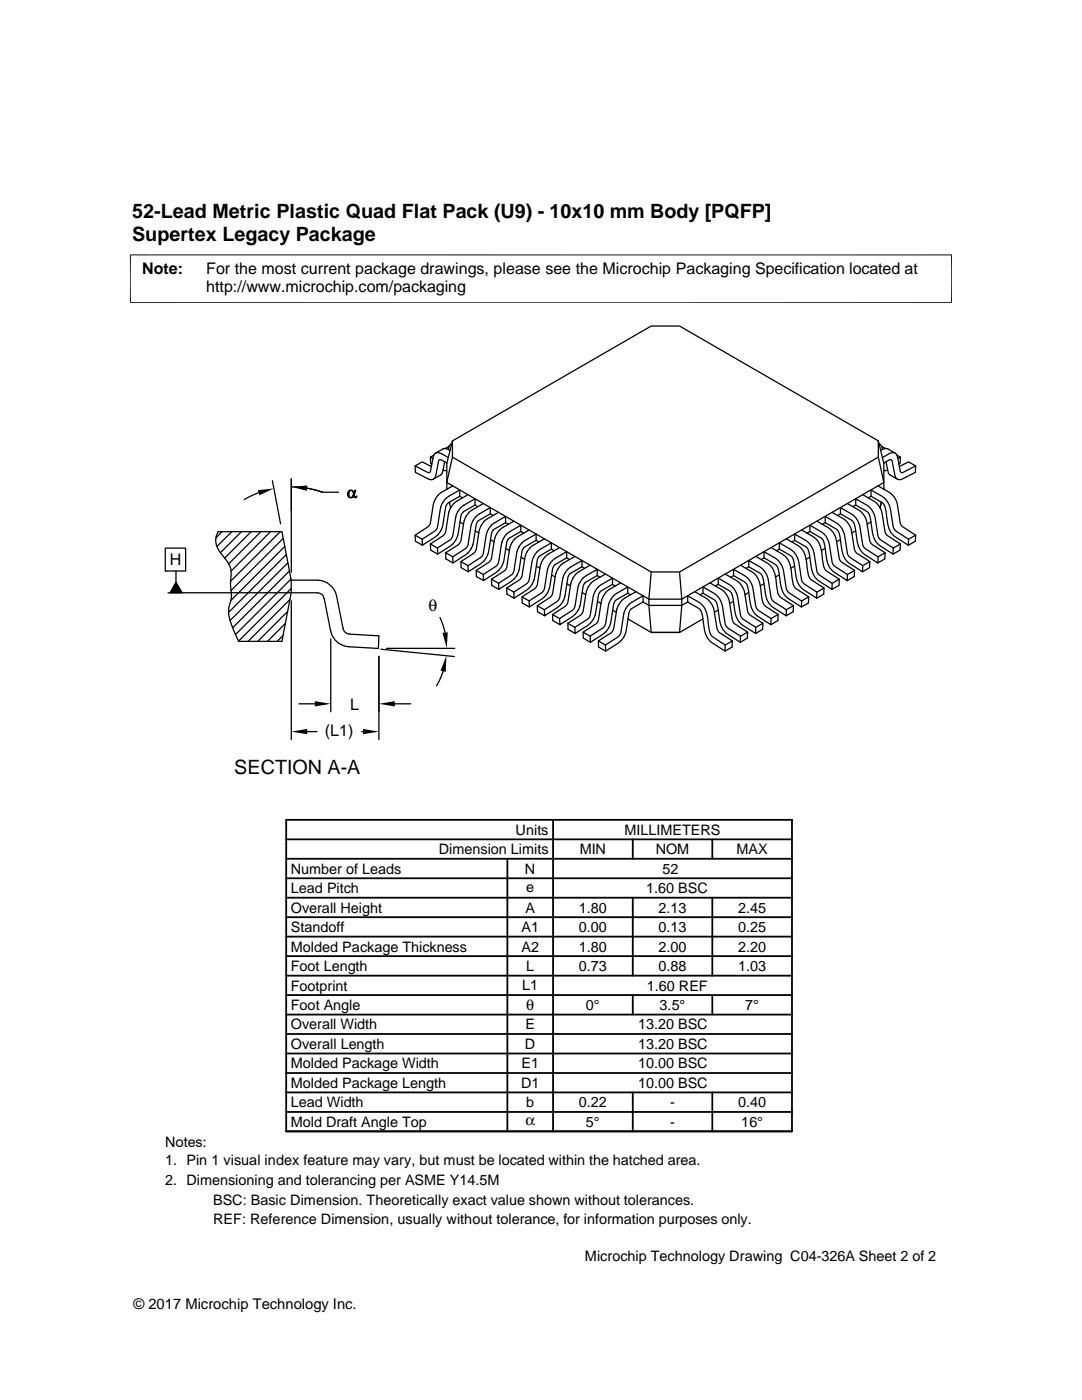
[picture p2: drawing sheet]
<svg xmlns="http://www.w3.org/2000/svg" width="216mm" height="279mm" viewBox="0 0 216 279" stroke-linecap="round" stroke-linejoin="round" font-family="sans-serif">
<g fill="none" stroke="#000" stroke-width=".25">
<path d="M51.6 98.3l-2.9 1.4M54.4 95.9l1.6 8.6M58.1 97.2a18.3 18.3 0 0 1 6.3 1M58.1 95.6v18.6M61.3 97.4l3 .8M64.4 98.2h3.1M82.8 93l1.4-.8 1.9 .9M86.4 91.5l-.5-.3v1.3l.3 .1M86.6 90.8l-.7 .4M86.9 90.4l-.5 .8-.5 2.8-.2 .3h-.4l-2.5-1.3 .1 1.3 2.5 1.2a1.04 1.04 0 0 0 1.1 .1M86.9 90.4a1.21 1.21 0 0 1 1.2 .2l1.4 .7M88.4 93.8l.8 .2"/>
<path d="M88.7 92.2l-.3 1.8-.3 .7-1.6 .9M88.9 99.5l2.8-1.7v1.2l-2.2 1.3-.6 .8-.5 3.7-.5 1.2-.6 .8-.5 .4-2.5 1.6-.1-1.2 2.5-1.6 .4-.4 .8-4.4 .4-.9zM89.2 97.5l.1 .1M89.2 97.5v.1M89.2 92.4l-1.3-.7-.4 .2-.5 2.9-.3 .7-.2 .1M89.6 89.1l-.7 .4 .2 .1M89.8 89.9l-.3-.2a1.22 1.22 0 0 0-1.2-.1l-1.4 .8M90.1 88.6a1.07 1.07 0 0 0-.6 1.1M90.3 91.2l-1.1 5.1 40.3 23.3M90.3 88l-1.1 4.5v5M90.3 88l39.6-22.9h5.7l39.7 22.9v3.2l-39.7 23h-5.7l-39.6-23zM90.3 97l-2.5 1.5-.6 .6-.7 1.3-.8 4.4-.4 .4-2.5 1.6 .1 1.2 1.4 .8"/>
<path d="M91.7 99l.6 .4M93.4 98.7l-2.2 1.3-1 .9-.6 1.3-.8 4.3-.4 .4-2.5 1.7v1.2l1.4 .8M170.8 99.5l2.2 1.3 .9 .9 .6 1.3 .8 4.3 .4 .5 2.5 1.6v1.2l-2.5-1.6a5.1 5.1 0 0 1-1.8-4.2 4.2 4.2 0 0 0-.9-2.7l-2.2-1.3zM172.1 98.7l2.3 1.3 .9 .9 .7 1.3 .7 4.3 .4 .4 2.6 1.7-.1 1.2-1.4 .8M173.8 97.8l2.5 1.5 .9 1 .5 1.3 .7 4 .4 .4 2.5 1.6v1.2l-2.6-1.6a5 5 0 0 1-1.8-4.2 4.2 4.2 0 0 0-.9-2.7l-2.2-1.3zM173.8 99l-.6 .4M175.2 97l2.6 1.5 .6 .6 .6 1.3 .8 4.4 .4 .4 2.5 1.6-.1 1.2-1.3 .8M175.3 88l1.1 4.5v5.1M175.3 91.2l1.1 5.1-40.4 23.3M175.6 88.7l-.2-.1a1.07 1.07 0 0 1 .7 1.1M175.7 89.9l.3-.2a1.22 1.22 0 0 1 1.2-.1l1.4 .8M175.9 89.1l.7 .4-.2 .1"/>
<path d="M176.1 91.3l1.3-.7a1 1 0 0 1 1.7 .6l.7 3.1h.4l2.5-1.3-.1 1.3-2.5 1.2a.99 .99 0 0 1-1.5-.7l-.6-2.9-.3-.2-1.4 .7M176.4 97.5l-.1 .1M176.8 92.2l.6 2.5 1.6 .9M177.1 93.8l-.7 .2M179 90.8l.7 .4M179.1 91.5l.6-.3-.1 1.3-.2 .1M182.7 93l-1.4-.8-1.8 .9M33 109.4h4v4.6h-4zM33 114h.1M35.1 114v2.2M35.1 116.2l1.2 2.1h-2.4zM44.3 106.1l-1.2 1.2"/>
<path d="M46.2 106.1l-2.9 3M48.2 106.1l-4.2 4.2M50.1 106.1l-5.3 5.3M52 106.1l-6.4 6.4M54 106.1l-7.9 7.9M55.9 106.1l-9.9 9.9M56.5 107.4l-10.4 10.5M56.8 109.1l-10.7 10.7M57.1 110.7l-11.5 11.5M57.4 112.3l-11.5 11.5M57.8 113.9l-11.4 11.4M57.8 119.7l-8.3 8.3"/>
<path d="M58.1 115.6l-11.1 11M58.1 117.5l-10.5 10.5M58.1 115.8l-1.8-9.7h-12.8a3.9 3.9 0 0 0 .8 4.7l.5 .5a4.7 4.7 0 0 1 1.2 4.6v.5a8.9 8.9 0 0 1-.2 4.5 9 9 0 0 0 1.1 5.6l.7 1.5h8.7l1.8-9.7h-24.6M58.1 115.8v2.5h5.5a1.36 1.36 0 0 1 1.1 1.1l1.3 6.5M58.1 115.8h5.2a4 4 0 0 1 3.9 3.2l1.3 6.4a1.36 1.36 0 0 0 1.3 1.2l5.8 .3-.1 2.5-5.9-.3a3.9 3.9 0 0 1-3.6-3.2M58.1 119.9v27.7M82.8 106.8l1.4 .8M85.9 108.6l1.4 .8M88.9 110.3l1.4 .8M89.7 100.2l.2 1.2M91.8 104.2l.7 .4M91.9 101.3l2.9-1.8v1.3l-2.2 1.3-.6 .7-.6 3.7-.4 1.3-1.1 1.2-2.6 1.6v-1.2l2.5-1.6 .4-.5 .8-4.3 .4-.9z"/>
<path d="M92 112.1l1.4 .8M94.8 100.8l.6 .3M94.8 105.9l.7 .5M95 103.1l2.8-1.8v1.3l-2.2 1.2-.6 .8-.5 3.7-.5 1.2-1.1 1.2-2.5 1.7-.1-1.3 2.5-1.6 .4-.4 .8-4.4 .4-.9zM95 113.8l1.4 .9M96.4 100.5l-2.2 1.3-.9 .8-.7 1.3-.8 4.4-.4 .4-2.5 1.6 .1 1.2 1.4 .9M97.8 102.6l.6 .3M97.9 107.7l.7 .4M98 104.8l2.9-1.7v1.2l-2.2 1.3-.5 .4-.8 4.4-.6 1.3-.8 .8-2.6 1.6v-1.2l2.5-1.6 .4-.5 .8-4.3 .4-.9zM98.1 115.6l1.4 .8M99.5 102.3l-2.2 1.2-1 .9-.6 1.3-.8 4.3-.4 .5-2.5 1.6v1.2l1.4 .8M100.9 104.3l.6 .3"/>
<path d="M100.9 109.5l.7 .4M101.1 106.6l2.8-1.8v1.3l-2.4 1.4-.4 .6-.5 3.7-.5 1.3-1.1 1.1-2.5 1.7-.1-1.2 2.5-1.7 .4-.4 .8-4.4 .4-.8zM101.1 117.3l1.4 .9M102.5 104l-2.2 1.3-.9 .9-.7 1.2-.8 4.4-.4 .4-2.5 1.6 .1 1.3 1.4 .8M103.9 106.1l.6 .3M104 111.2l.7 .4M104.1 108.4l2.9-1.8v1.2l-2.5 1.5-.3 .6-.6 3.6-.5 1.3-1 1.2-2.6 1.6v-1.2l2.5-1.6 .4-.4 .8-4.4 .4-.9zM104.2 119.1l1.4 .8M105.6 105.8l-2.6 1.5-.6 .6-.6 1.3-.8 4.4-.4 .4-2.5 1.6v1.2l1.4 .8M107 107.8l.5 .4M107 113l.7 .4M107.2 110.1l2.8-1.8v1.3l-2.2 1.3-.4 .4-.7 4-.5 1.3-1.1 1.2-2.5 1.6-.1-1.2 2.5-1.7 .4-.4 .8-4.3 .4-.9z"/>
<path d="M108.6 107.5l-2.5 1.5-.6 .7-.7 1.3-.8 4.3-.4 .4-2.5 1.6 .1 1.3 1.4 .8M110 109.6l.6 .3M110.1 114.7l.7 .4M110.2 111.9l2.9-1.8v1.2l-2.5 1.5-.3 .6-.6 3.7-.5 1.2-1 1.2-2.6 1.6v-1.2l2.5-1.6 .4-.4 .8-4.4 .4-.9zM111.7 109.3l-2.6 1.5-.6 .6-.6 1.3-.8 4.4-.4 .4-2.5 1.6v1.2l1.4 .8M113.1 111.3l.5 .4M113.1 116.5l.7 .4M113.3 113.6l2.8-1.7v1.2l-2.4 1.5-.4 .6-.5 3.6-.5 1.3-1.1 1.2-2.5 1.6-.1-1.2 2.5-1.6 .4-.5 .8-4.3 .4-.9zM114.7 111l-2.5 1.5-.6 .7-.7 1.3-.8 4.3-.4 .5-2.5 1.6 .1 1.2 1.4 .8M116.1 113.1l.6 .3M116.2 118.3l.7 .4M116.3 115.4l2.9-1.8v1.3l-2.3 1.2-.5 .8-.6 3.7-.5 1.2-1 1.2-2.6 1.7v-1.3l2.5-1.6 .4-.4 .8-4.3 .4-.9z"/>
<path d="M117.8 112.8l-2.3 1.3-.9 .9-.6 1.2-.8 4.4-.4 .4-2.5 1.6v1.2l1.4 .9M119.2 114.9l.5 .3M119.4 117.2l2.8-1.8v1.2l-2.2 1.3-.6 .8-.5 3.6-.5 1.3-1.1 1.2-2.5 1.6-.1-1.2 2.5-1.6 .4-.4 .8-4.4 .4-.9zM120.8 114.6l-2.2 1.2-.9 .9-.7 1.3-.8 4.3-.4 .5-2.5 1.6v1.2l1.5 .8M122.2 116.6l.6 .3M122.4 118.9l2.9-1.8v1.3l-2.3 1.3-.4 .4-.8 4.4-.6 1.3-.8 .8-2.6 1.6v-1.2l2.5-1.7 .4-.4 .8-4.3 .4-.9zM123.8 116.3l-2.2 1.3-.9 .9-.6 1.3-.8 4.3-.4 .4-2.5 1.7v1.2l1.4 .8M125.3 118.4l.5 .3M126.9 118.1l-2.2 1.3-.9 .8-.7 1.3-.8 4.4-.4 .4-2.5 1.6v1.2l1.5 .8M129.5 119.6h6.5M129.5 119.6v1.2M129.9 114.2l-.4 5.4"/>
<path d="M135.6 114.2l.4 5.4M136 119.6v1.2h-6.5M137.2 118.9l2.2 1.3a5.2 5.2 0 0 1 2 4.5 3.4 3.4 0 0 0 .8 2.4l2.5 1.6v1.2l-2.6-1.6a5.1 5.1 0 0 1-1.8-4.2 4.1 4.1 0 0 0-.9-2.7l-2.2-1.3zM138.6 118.1l2.2 1.3 1 .8 .6 1.3 .8 4.4 .4 .4 2.5 1.6v1.2l-1.4 .8M140.3 118.4l-.6 .3M140.3 117.1l2.5 1.5 .6 .7 .7 1.3 .8 4.3 .3 .4 2.6 1.7-.1 1.2-2.5-1.6a5.1 5.1 0 0 1-1.8-4.2 4.1 4.1 0 0 0-.9-2.7l-2.2-1.3zM141.7 116.3l2.2 1.3 .9 .9 .7 1.3 .8 4.3 .4 .4 2.5 1.7-.1 1.2-1.4 .8M143.3 116.6l-.6 .3M143.3 115.4l2.6 1.5 .6 .6 .6 1.3 .8 4.4 .4 .4 2.5 1.6v1.2l-2.6-1.6a5.1 5.1 0 0 1-1.8-4.2 4.3 4.3 0 0 0-.9-2.7l-2.2-1.3zM144.7 114.6l2.2 1.2 1 .9 .6 1.3 .8 4.3 .4 .5 2.5 1.6v1.2l-1.4 .8M146.4 114.9l-.6 .3M146.4 113.6l2.2 1.3 .9 .9 .7 1.3 .8 4.3 .3 .4 2.6 1.6-.1 1.3-2.5-1.7a5.1 5.1 0 0 1-1.8-4.1 4.3 4.3 0 0 0-.9-2.8l-2.2-1.2z"/>
<path d="M147.8 112.8l2.2 1.3a5.2 5.2 0 0 1 1.9 4.5 3.4 3.4 0 0 0 .9 2.4l2.5 1.6-.1 1.2-1.4 .9M149.4 118.3l-.7 .4M149.4 113.1l-.6 .3M149.4 111.9l2.2 1.2 1 .9 .6 1.3 .8 4.3 .4 .5 2.5 1.6v1.2l-2.6-1.6a5.1 5.1 0 0 1-1.8-4.2 4.2 4.2 0 0 0-.9-2.7l-2.2-1.3zM150.8 111l2.2 1.3a5.2 5.2 0 0 1 2 4.5 3.4 3.4 0 0 0 .8 2.5l2.5 1.6v1.2l-1.4 .8M152.4 116.5l-.7 .4M152.5 111.3l-.6 .4M152.5 110.1l2.2 1.3 .9 .8 .7 1.3 .8 4.4 .3 .4 2.6 1.6-.1 1.2-2.5-1.6a5.1 5.1 0 0 1-1.8-4.2 4.2 4.2 0 0 0-.9-2.7l-2.2-1.3zM153.9 109.3l2.2 1.3a5.2 5.2 0 0 1 1.9 4.4 3.4 3.4 0 0 0 .9 2.5l2.5 1.6-.1 1.2-1.4 .8M155.5 114.7l-.8 .4M155.5 109.6l-.6 .3M155.5 108.3l2.2 1.3 1 .9 .6 1.3 .8 4.3 .4 .4 2.5 1.7v1.2l-2.6-1.6a5.1 5.1 0 0 1-1.8-4.2 5.2 5.2 0 0 0-.7-2.6l-2.4-1.4z"/>
<path d="M156.9 107.5l2.2 1.3a5.2 5.2 0 0 1 2 4.5 3.4 3.4 0 0 0 .8 2.4l2.5 1.6v1.3l-1.4 .8M158.5 113l-.7 .4M158.6 107.8l-.6 .4M158.6 106.6l2.5 1.5 .6 .6 .6 1.3 .9 4.4 .3 .4 2.6 1.6-.1 1.2-2.5-1.6a5.1 5.1 0 0 1-1.8-4.2 4.2 4.2 0 0 0-.9-2.7l-2.2-1.3zM160 105.8l2.2 1.3a5.2 5.2 0 0 1 1.9 4.4 3.4 3.4 0 0 0 .9 2.5l2.5 1.6-.1 1.2-1.4 .8M161.4 119.1l-1.4 .8M161.6 111.2l-.8 .4M161.6 106.1l-.6 .3M161.6 104.8l2.5 1.5 .7 .7 .6 1.2 .8 4.4 .4 .4 2.5 1.7v1.2l-2.6-1.7a5.1 5.1 0 0 1-1.8-4.1 4.1 4.1 0 0 0-.9-2.7l-2.2-1.3zM163 104l2.2 1.3 1 .9 .6 1.2 .8 4.4 .4 .4 2.5 1.6v1.3l-1.4 .8M164.4 117.3l-1.4 .9M164.6 109.5l-.7 .4"/>
<path d="M164.7 104.3l-.6 .3M164.7 103.1l2.5 1.5 .6 .6 .6 1.3 .8 4.3 .4 .5 2.5 1.6v1.2l-2.5-1.6a5.1 5.1 0 0 1-1.8-4.2 4.1 4.1 0 0 0-.9-2.7l-2.2-1.3zM166.1 102.3l2.2 1.2 .9 .9 .7 1.3 .7 4.3 .4 .5 2.6 1.6-.1 1.2-1.4 .8M167.5 115.6l-1.4 .8M167.7 107.7l-.8 .4M167.7 102.6l-.6 .3M167.7 101.3l2.5 1.5 .7 .6 .6 1.3 .8 4.4 .4 .4 2.5 1.6v1.3l-2.6-1.7a5.1 5.1 0 0 1-1.8-4.2 4.2 4.2 0 0 0-.9-2.7l-2.2-1.2zM169.1 100.5l2.2 1.3 1 .8 .6 1.3 .8 4.4 .4 .4 2.5 1.6v1.2l-1.4 .9M170.5 113.8l-1.4 .9M170.7 105.9l-.7 .5M170.8 100.8l-.6 .3M173.6 112.1l-1.5 .8"/>
<path d="M173.8 104.2l-.8 .4M175.9 100.2l-.3 1.2M176.6 110.3l-1.4 .8M179.7 108.6l-1.5 .8M182.7 106.8l-1.4 .8M56.5 126.8l-1.2 1.2M56.9 124.4l-3.5 3.6M57.4 122l-6 6M66 127.5v14.5M75.6 131v16.6M76 129.6l14.7 1.4M77.1 129.4h13.6"/>
<path d="M87.8 123.2l1 3M88.4 134l-1.3 2.9M107.2 120.9l1.4 .8M110.3 122.6l1.4 .8M113.3 124.4l1.4 .8M116.4 126.2l1.4 .8M119.2 120l.7 .4M119.4 127.9l1.4 .8M122.3 121.8l.7 .4M125.8 120.4l2.5-1.5v1.2l-2.4 1.5-.4 .6-.6 3.7-.4 1.2-1.1 1.2-2.5 1.6-.1-1.2 2.5-1.6 .4-.4 .8-4.4 .4-.9zM128.3 120.1l1.2 .7M129.5 120.8l.4 5.4h5.7l4.6-2.7"/>
<path d="M137.2 120.1l-1.2 .7-.4 5.4h-5.7l-4.6-2.7M143.3 121.8l-.7 .4M146.1 127.9l-1.4 .8M146.3 120l-.7 .4M149.2 126.2l-1.4 .8M152.2 124.4l-1.4 .8M155.3 122.6l-1.4 .8M158.3 120.9l-1.4 .8M59.6 140.5h3.2M61.3 146h1.9M72.2 146h.2M78.8 140.5h3.2"/>
</g>
<path d="M26 50.8v9.7M189.9 50.8v9.7M189.9 50.9h-164M25.9 60.4h164" fill="none" stroke="#000" stroke-width=".2"/>
<path d="M51.5 97.8l3.2-.3-3 1.3zM58.1 97.2l3.2-.3-.1 1.1zM35.1 116.2l1.2 2.1h-2.4zM62.8 139.9l3.2 .6-3.2 .5zM75.6 140.5l3.2-.6v1.1zM89.1 130.9l-.2 3.2-1-.2zM88.3 126.3l1-.1-.1 3.2zM58.1 146l3.2-.5v1zM72.4 145.5l3.2 .5-3.2 .5z" fill="#000"/>
<g fill="#000" stroke="#000" stroke-width=".2">
<path d="M69.6 97.9l.4-.1 .3 .1h-.4a.8 .8 0 0 0 .1 1.4h.3a.79 .79 0 0 1-1-.4 .79 .79 0 0 1 .3-1z" fill-rule="evenodd"/>
<path d="M70 97.9h.3l.3 .4z" fill-rule="evenodd"/>
<path d="M70 99.3l.4-.4 .2 .1-.2 .3z" fill-rule="evenodd"/>
<path d="M70.7 97.8h.3l-.2 1.2 .1 .2h.3l-.3 .2-.3-.4-.2-.1z" fill-rule="evenodd"/>
<path d="M71.2 99v.2h-.2z" fill-rule="evenodd"/>
</g>
<g fill="none" stroke="#000" stroke-width=".36">
<path d="M57.1 163.6h100.9v62.2h-100.9zM57.1 167.5h100.9M57.1 171.4h100.9M57.1 175.3h100.9M57.1 179.2h100.9M101.2 171.4v54.4M110.4 163.6v62.2M126.3 179.2v15.5M126.3 167.5v3.9M142.1 179.2v15.5M142.1 167.5v3.9M57.1 183h100.9"/>
<path d="M57.1 186.9h100.9M57.1 190.8h100.9M57.1 194.7h100.9M57.1 198.6h100.9M126.3 198.6v3.9M142.1 198.6v3.9M57.1 218h100.9M57.1 202.5h100.9M57.1 206.4h100.9M57.1 210.2h100.9M57.1 214.1h100.9M126.3 218v7.8"/>
<path d="M142.1 218v7.8M57.1 221.9h100.9"/>
</g>
<g font-size="3.9">
<text x="26.4" y="43.5">52-Lead Metric Plastic Quad Flat Pack (U9) - 10x10 mm Body [PQFP]</text>
<text x="26.4" y="48">Supertex Legacy Package</text>
<text x="46.8" y="154.4">SECTION A-A</text>
</g>
<text font-size="3.4" x="85.5" y="121.9">θ</text>
<g font-size="3.2">
<text x="28.4" y="54.6">Note:</text>
<text x="41.1" y="58.3">http://www.microchip.com/packaging</text>
<text x="41.1" y="54.6">For the most current package drawings, please see the Microchip Packaging Specification located at</text>
<text x="33.9" y="112.8">H</text>
<text x="69.8" y="141.6">L</text>
<text x="64.8" y="146.8">(L1)</text>
</g>
<g font-size="3">
<text x="105" y="201.6">θ</text>
<text x="104.8" y="224.5">α</text>
</g>
<g font-size="2.9">
<text x="102.9" y="166.6">Units</text>
<text x="124.6" y="166.6">MILLIMETERS</text>
<text x="87.6" y="170.5">Dimension Limits</text>
<text x="115.7" y="170.5">MIN</text>
<text x="130.8" y="170.5">NOM</text>
<text x="147" y="170.5">MAX</text>
<text x="58" y="178.2">Lead Pitch</text>
<text x="58" y="174.4">Number of Leads</text>
<text x="104.8" y="174.4">N</text>
<text x="105" y="178">e</text>
<text x="128.9" y="178.2">1.60 BSC</text>
<text x="132.2" y="174.4">52</text>
<text x="58" y="182.1">Overall Height</text>
<text x="104.8" y="182.1">A</text>
<text x="115.5" y="182.1">1.80</text>
<text x="131.4" y="182.1">2.13</text>
<text x="147.3" y="182.1">2.45</text>
<text x="58" y="189.9">Molded Package Thickness</text>
<text x="58" y="186">Standoff</text>
<text x="104.1" y="186">A1</text>
<text x="104.1" y="189.9">A2</text>
<text x="115.5" y="186">0.00</text>
<text x="115.5" y="189.9">1.80</text>
<text x="131.4" y="189.9">2.00</text>
<text x="131.4" y="186">0.13</text>
<text x="147.3" y="189.9">2.20</text>
<text x="147.3" y="186">0.25</text>
<text x="58" y="193.8">Foot Length</text>
<text x="58" y="197.7">Footprint</text>
<text x="104.2" y="197.7">L1</text>
<text x="105" y="193.8">L</text>
<text x="115.5" y="193.8">0.73</text>
<text x="129.1" y="197.7">1.60 REF</text>
<text x="131.4" y="193.8">0.88</text>
<text x="147.3" y="193.8">1.03</text>
<text x="58" y="201.6">Foot Angle</text>
<text x="116.9" y="201.6">0°</text>
<text x="131.6" y="201.6">3.5°</text>
<text x="148.7" y="201.6">7°</text>
<text x="58" y="209.3">Overall Length</text>
<text x="58" y="205.4">Overall Width</text>
<text x="104.8" y="209.3">D</text>
<text x="104.8" y="205.4">E</text>
<text x="127.3" y="209.3">13.20 BSC</text>
<text x="127.3" y="205.4">13.20 BSC</text>
<text x="58" y="213.2">Molded Package Width</text>
<text x="104" y="213.2">E1</text>
<text x="127.3" y="213.2">10.00 BSC</text>
<text x="58" y="221">Lead Width</text>
<text x="58" y="217.1">Molded Package Length</text>
<text x="104" y="217.1">D1</text>
<text x="105" y="221">b</text>
<text x="115.5" y="221">0.22</text>
<text x="127.3" y="217.1">10.00 BSC</text>
<text x="133.7" y="221">-</text>
<text x="147.3" y="221">0.40</text>
<text x="58" y="224.9">Mold Draft Angle Top</text>
<text x="116.9" y="224.9">5°</text>
<text x="133.7" y="224.9">-</text>
<text x="147.9" y="224.9">16°</text>
<text x="32.9" y="232.6">1. Pin 1 visual index feature may vary, but must be located within the hatched area.</text>
<text x="32.9" y="228.8">Notes:</text>
<text x="32.9" y="236.5">2. Dimensioning and tolerancing per ASME Y14.5M</text>
<text x="42.5" y="244.3">REF: Reference Dimension, usually without tolerance, for information purposes only.</text>
<text x="42.5" y="240.6">BSC: Basic Dimension. Theoretically exact value shown without tolerances.</text>
<text x="116.7" y="251.7">Microchip Technology Drawing C04-326A Sheet 2 of 2</text>
<text x="26.6" y="261.3">© 2017 Microchip Technology Inc.</text>
</g>
</svg>
